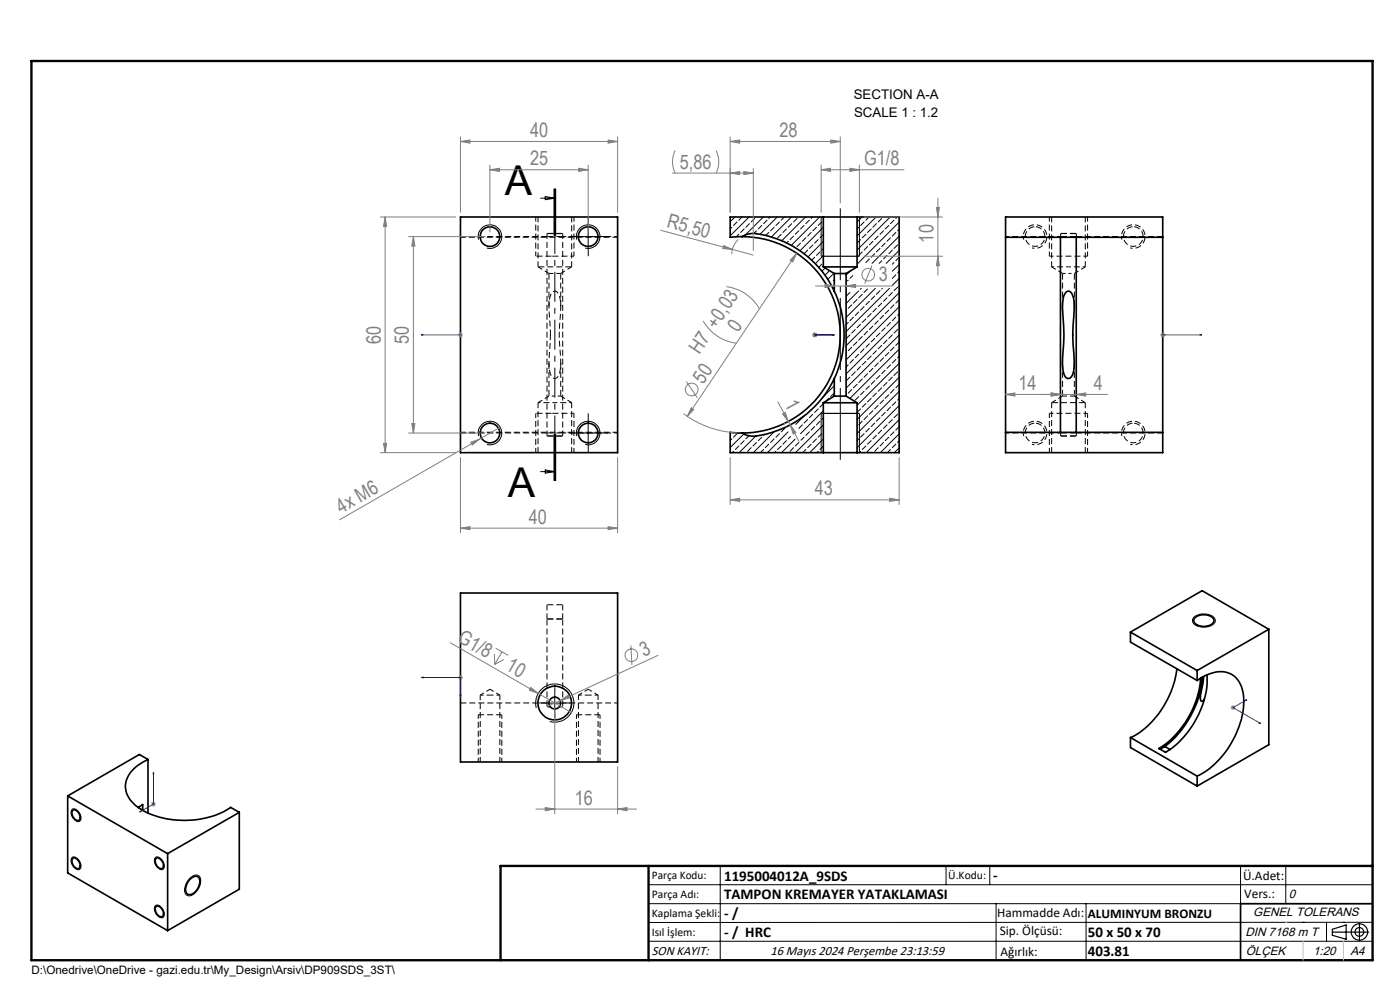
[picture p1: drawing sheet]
<svg xmlns="http://www.w3.org/2000/svg" width="297mm" height="210mm" viewBox="0 0 297 210" stroke-linecap="round" stroke-linejoin="round" font-family="sans-serif">
<g fill="none" stroke="#000" stroke-width=".35">
<path d="M97.7 46h33.3v50h-33.3zM157.4 50.2a5.1 5.1 0 0 1 4.2-.4 21.7 21.7 0 0 1 15.4 12M157.4 50.2a20.8 20.8 0 0 1 20.8 20.8 20.8 20.8 0 0 1-20.8 20.9M174.7 56.6h7.1M174.7 46h7.1M174.7 46h-19.8v4.3l2.5-.1M174.7 46v10.6M174.7 56.6l2.3 1.4M177 58h2.5M177 58v3.8M179.5 58v26M181.8 46h8.9v50h-8.9"/>
<path d="M181.8 46v10.6M181.8 56.6l-2.3 1.4M213.3 50.3v41.4M213.3 50.3v-4.3h33.4v4.3M213.3 50.3h33.4M225 50.3v41.4M228.3 50.3v41.4M246.7 50.3v41.4M177 61.8a21.6 21.6 0 0 1 0 18.5M226.1 62l.6-.2 .6 .4a5.9 5.9 0 0 1 .6 3.9l-.2 2.4a31.9 31.9 0 0 0 .1 6.6 10.6 10.6 0 0 1-.3 4.5 .87 .87 0 0 1-1.2 .6l-.1-.1a2.57 2.57 0 0 1-.7-1.7l-.1-1.2a62.5 62.5 0 0 0 0-12.1v-.8a3.4 3.4 0 0 1 .7-2.3zM157.4 91.9l-2.5-.2v4.3h19.8M174.7 85.4h7.1"/>
<path d="M174.7 96h7.1M174.7 85.4v10.6M177 84h2.5M177 80.3a21.4 21.4 0 0 1-17.4 12.2l-1.1-.2-1.1-.4M177 80.3v3.7M177 84l-2.3 1.4M179.5 84l2.3 1.4M181.8 85.4v10.6M213.3 91.7v4.3h33.4v-4.3M213.3 91.7h33.4M97.7 125.8h33.3v35.8h-33.3zM239.8 134.1v2.1l14.2 8.1"/>
<path d="M239.8 134.1l14.2 8.1M253.5 131a2.91 2.91 0 0 1 4 .4 1.28 1.28 0 0 1-1.3 1.4 2.59 2.59 0 0 1-2.9-.9v-.5zM269.2 133.5v24.5l-15.2 8.7M269.2 133.5l-15.2 8.7M269.2 133.5l-14.2-8.2-15.2 8.8M239.8 156.4v2.2l14.2 8.1M239.8 156.4l14.2 8.2M247.1 158.4l-.6 .3-.6 .1M247.1 158.4l1.1 .6M249.7 141.9a19.6 19.6 0 0 1-9.4 14.3l-.5 .2M254 144.3a7.3 7.3 0 0 1 7.1-1.4 6.4 6.4 0 0 1 2.7 6.5 19.4 19.4 0 0 1-9.3 15l-.5 .2M254 142.2v2.1"/>
<path d="M254.7 143.9a19.6 19.6 0 0 1-8.8 14.9M255 143.7a20.8 20.8 0 0 1-7.9 14.7M255.3 143.5l-.1 1.2a10 10 0 0 0-.5 3.8l.1 .2h.3l.4-.4M256 143.1a19 19 0 0 1-5.7 14.1l-2 1.8-1 .6-1.4-.8M14.4 168.8v16.4l21.2 12.2M14.4 168.8l21.2 12.3M15.4 171.9a1.05 1.05 0 0 1 1.5 .9 .7 .7 0 0 1 .2 .8 .7 .7 0 0 1-.7 .5 1.72 1.72 0 0 1-1-2.2zM29.3 171.3l1-.6v1.2M31.4 161.1a7.2 7.2 0 0 0-4.8 5.5 6.1 6.1 0 0 0 3.7 5.3 19.1 19.1 0 0 0 18.6-.6l1.9 1M31.4 161.1l-1.8-1.1-15.2 8.8M31.4 161.1v11.4M50.8 172.3l-15.2 8.8"/>
<path d="M50.8 172.3v16.3l-15.2 8.8M254 164.6v2.1M15.4 182.2a.96 .96 0 0 1 1.4 .6 .81 .81 0 0 1 .3 .9 .81 .81 0 0 1-.7 .5 1.7 1.7 0 0 1-1-2zM33.1 182.2a.96 .96 0 0 1 1.4 .6 .81 .81 0 0 1 .2 .9 .81 .81 0 0 1-.7 .5 1.7 1.7 0 0 1-.9-2zM33.2 192.3a1.47 1.47 0 0 1 1.3 2.1 1.44 1.44 0 0 1-1.3-2.1zM35.6 181.1v16.3M40.3 186.6a1.25 1.25 0 0 1 2-.3 2.77 2.77 0 0 1-2.3 3.5 1.3 1.3 0 0 1-.5-1.9zM291.2 191.7h-28v12"/>
<circle cx="103.9" cy="50.2" r="2.08"/>
<circle cx="124.8" cy="50.2" r="2.08"/>
<circle cx="103.9" cy="91.9" r="2.08"/>
<circle cx="124.8" cy="91.9" r="2.08"/>
<circle cx="117.7" cy="149.1" r="3.6"/>
<circle cx="117.7" cy="149.1" r="1.25"/>
</g>
<path d="M218.9 52.6a2.5 2.5 0 0 0 3.2-2.2 2.5 2.5 0 0 0-2.7-2.7 2.5 2.5 0 0 0-2.2 3.1M223.1 56.6h3.6M226.7 56.6h3.5M239.8 52.6a2.5 2.5 0 0 0 3.1-2.2 2.5 2.5 0 0 0-2.7-2.7 2.5 2.5 0 0 0-2.2 3.1M117.7 85.4h-3.6M121.3 85.4h-3.6M218.9 94.3a2.5 2.5 0 0 0 3.2-2.2 2.5 2.5 0 0 0-2.7-2.7 2.5 2.5 0 0 0-2.2 3.1M239.8 94.3a2.5 2.5 0 0 0 3.1-2.2 2.5 2.5 0 0 0-2.7-2.7 2.5 2.5 0 0 0-2.2 3.1" fill="none" stroke="#000" stroke-width=".21" stroke-dasharray="1.3 .6" stroke-dashoffset=".8" stroke-linecap="butt"/>
<g fill="none" stroke="#000" stroke-width=".21" stroke-dasharray="1.3 .6" stroke-dashoffset="-.1" stroke-linecap="butt">
<path d="M114.1 56.6h7.2M116 50.2h3.4M116 49.6h3.4M119.4 49.5h-3.4M228.3 50.2h-3.3M228.3 49.6h-3.3M228.3 49.5h-3.3M116 91.8h3.4M116 92.5h3.4M225 92.5h3.3M228.3 91.8h-3.3M228.3 92.5h-3.3"/>
<path d="M230.2 85.4h-7.1M116 131.3h3.4M116 131.3v18.6M116 128.3h3.4M119.4 131.3v18.6"/>
</g>
<path d="M225.4 58h1.3M226.7 58h1.2M117.7 84h-1.2M119 84h-1.3" fill="none" stroke="#000" stroke-width=".21" stroke-dasharray="1.3 .6" stroke-dashoffset=".6" stroke-linecap="butt"/>
<g fill="none" stroke="#000" stroke-width=".21" stroke-dasharray="1.3 .6" stroke-dashoffset=".3" stroke-linecap="butt">
<path d="M113.7 46v8.3M116.5 58h2.5M121.8 54.3v-8.3M222.6 46v8.3M225 50.2v-.7M228.3 50.2v-.7M230.7 54.3v-8.3M113.7 87.7v8.3M121.8 96v-8.3M222.6 87.7v8.3M225 91.8v.7M227.9 84h-2.5"/>
<path d="M228.3 91.8v.7M230.7 96v-8.3"/>
</g>
<g fill="none" stroke="#000" stroke-width=".21" stroke-dasharray="1.3 .6" stroke-dashoffset=".1" stroke-linecap="butt">
<path d="M114.1 46v10.6M116 49.6v42.9M119.4 49.6v42.9M121.3 56.6v-10.6M223.1 46v10.6M230.2 56.6v-10.6M116.8 71l-.2-3.7a11.3 11.3 0 0 1 .3-4.9l.3-.5 .4-.2a1.09 1.09 0 0 1 1.1 1.2 11.1 11.1 0 0 1 .2 4 53.5 53.5 0 0 0 .1 10.3 4.1 4.1 0 0 1-.8 2.9l-.4 .2a1.09 1.09 0 0 1-1.1-1.2 11.1 11.1 0 0 1-.2-4l.3-4.1M114.1 85.4v10.6M121.3 96v-10.6M223.1 85.4v10.6M230.2 96v-10.6M116 128.3v3"/>
<path d="M119.4 128.3v3M101.5 151.6h5M122.3 151.6h5"/>
</g>
<g fill="none" stroke="#000" stroke-width=".21" stroke-dasharray="1.3 .6" stroke-dashoffset=".2" stroke-linecap="butt">
<path d="M114.1 56.6l2.4 1.4M119 58l2.3-1.4M131 50.3h-33.3M223.1 56.6l2.3 1.4M227.9 58l2.3-1.4M97.7 91.7h33.3M116.5 84l-2.4 1.4M121.3 85.4l-2.3-1.4M225.4 84l-2.3 1.4M230.2 85.4l-2.3-1.4M101.9 147.4v14.2M122.7 147.4v14.2"/>
<path d="M106 161.6v-14.2M126.9 161.6v-14.2"/>
</g>
<g fill="none" stroke="#000" stroke-width=".21" stroke-dasharray="1.3 .6" stroke-linecap="butt">
<path d="M116 49.5v.1M116 50.2h-18.3M116.5 58v7.1M117.7 54.3h-.5M119.4 49.5v.1M225 50.3v-.1M225.4 58v7.1M228.3 50.3v-.1M246.7 50.2h-18.4M116.5 77v7M119 65.1v-7.1M225.4 76.9v7.1"/>
<path d="M227.9 65.1v-7.1M97.7 91.8h18.3M117.7 87.7h-.5M119 84v-7.1M225 91.8v-.1M227.9 84v-7M228.3 91.8v-.1M228.3 91.8h18.4M97.7 149.1h18.3"/>
</g>
<path d="M121.8 54.3h-4.1M131 50.2h-11.6M225 50.2h-11.7M119.4 91.8h11.6M121.8 87.7h-4.1M213.3 91.8h11.7M104 147.4h-2.1M106 147.4h-2M119.4 149.1h11.6M124.8 147.4h-2.1M126.9 147.4h-2.1" fill="none" stroke="#000" stroke-width=".21" stroke-dasharray="1.3 .6" stroke-dashoffset=".5" stroke-linecap="butt"/>
<path d="M230.7 54.3h-8.1M230.7 87.7h-8.1M101.5 151.6v10M104 146.2l-2.1 1.2M106 147.4l-2-1.2M116 149.9h.8M118.6 149.9h.8M122.3 151.6v10M124.8 146.2l-2.1 1.2M126.9 147.4l-2.1-1.2M106.5 161.6v-10M127.3 161.6v-10" fill="none" stroke="#000" stroke-width=".21" stroke-dasharray="1.3 .6" stroke-dashoffset=".4" stroke-linecap="butt"/>
<g fill="none" stroke="#000" stroke-width=".21">
<path d="M101.5 50.8a2.49 2.49 0 0 1 2.2-3.1 2.49 2.49 0 0 1 2.7 2.7 2.49 2.49 0 0 1-3.1 2.2M114.7 42h3M115.7 41.7l2 .3-2 .4zM117.5 40v10M117.7 40v10M117.9 40v10M122.3 50.8a2.5 2.5 0 0 1 2.2-3.1 2.5 2.5 0 0 1 2.7 2.7 2.5 2.5 0 0 1-3.1 2.2M122.7 50.2h4.2M124.8 48.1v4.2M155.3 48.2l-.4 .3M155.9 46l-1 1M156.4 47.1l-.8 .7"/>
<path d="M156.7 49.7l-.5 .5M157.4 46l-.7 .7M157.9 48.6l-.8 .7M158.9 46l-4 4M159 47.4l-.8 .8M160.1 46.3l-.8 .8M160.5 49l-.6 .5M161.6 47.8l-.7 .8M161.9 46l-3.8 3.9M162.7 46.7l-.7 .7M163.1 49.3l-.6 .6M163.4 46l-.3 .3"/>
<path d="M164.2 48.2l-.7 .8M164.9 46l-3.7 3.7M165.3 47.1l-.7 .7M165.7 49.7l-.7 .7M166.4 46l-.7 .7M166.8 48.6l-.7 .7M167.2 51.2l-.3 .3M167.9 46l-4.2 4.3M168 47.4l-.8 .8M168.3 50.1l-.7 .7M169.1 46.3l-.8 .8M169.5 49l-.8 .7"/>
<path d="M169.8 51.6l-.7 .7M170.6 47.8l-.8 .8M170.9 46l-5.1 5.1M171 50.4l-.8 .8M171.3 53l-.7 .8M171.7 46.7l-.7 .7M172.1 49.3l-.8 .8M172.4 46l-.3 .3M172.4 52l-.7 .7M172.8 54.6l-.6 .6M173.2 48.2l-.8 .8M173.6 50.8l-.8 .8"/>
<path d="M173.9 46l-6 6.1M174 53.4l-.8 .8M174.2 46v8.4M174.3 47.1l-.7 .7M174.3 56l-.6 .7M174.7 48.2l-5 5M174.7 51.2l-3.3 3.3M174.7 54.2l-1.7 1.7M174.7 49.7l-.7 .7M174.7 52.7l-.4 .3M175 56.9l-.7 .6M175.8 57.6l-.7 .7"/>
<path d="M176.9 58l-1.3 1.3M177 59.4l-.2 .2M180 59.4l-.2 .2M180.4 57.5l-.9 .9M180.9 58.5l-.6 .5M182.2 48.2l-.4 .4M182.3 46v8.4M182.6 50.8l-.8 .8M182.9 46l-1.1 1.1M182.9 53.4l-.7 .8M183.3 47.1l-.7 .7M183.7 49.7l-.8 .7"/>
<path d="M184 52.3l-.7 .7M184.4 46l-.7 .7M184.4 54.9l-.7 .8M184.8 48.6l-.8 .7M185.2 51.2l-.8 .8M185.6 53.8l-.8 .8M185.8 46l-4 4.1M185.9 47.4l-.7 .8M186.3 50.1l-.7 .7M186.7 52.7l-.8 .7M187 46.3l-.7 .8M187 55.3l-.5 .6"/>
<path d="M187.4 49l-.7 .7M187.8 51.6l-.8 .7M188.2 54.2l-.8 .7M188.6 47.8l-.8 .8M188.8 46l-7 7M188.9 50.4l-.7 .8M189.3 53l-.7 .8M189.7 46.7l-.8 .7M189.7 55.7l-.4 .3M190 58.3l-.7 .7M190 49.3l-.7 .8M190.4 46l-.4 .3"/>
<path d="M190.4 52l-.7 .7M190.7 57.6l-.3 .3M190.7 47.1l-8.7 8.8M190.7 53.1l-2.7 2.8M190.7 48.6l-.3 .4M190.7 54.6l-.7 .7M190.7 50.1l-5.7 5.8M190.7 56.1l-1.4 1.4M190.7 59.1l-1.4 1.4M179.6 74.8l-.1 .1M179.6 65.8l-.1 .1M180 68.4l-.5 .5"/>
<path d="M180 77.4l-.5 .4M180.3 71l-.7 .8M180.3 62l-.7 .8M180.7 73.7l-.7 .7M180.7 64.7l-.7 .7M181 76.3l-.7 .7M181 67.3l-.7 .7M181.4 69.9l-.7 .8M181.4 78.9l-.7 .7M181.8 63.5l-.8 .8M181.8 72.5l-.8 .8M182.1 61.7l-2.6 2.7"/>
<path d="M182.2 66.2l-.8 .7M182.2 75.1l-.8 .8M182.6 68.8l-.8 .7M182.6 77.7l-.8 .8M182.7 61.2l-.2 .2M182.9 71.4l-.7 .7M182.9 62.4l-.7 .8M183.3 65l-.7 .8M183.3 74l-.7 .8M183.7 67.7l-.8 .7M183.7 76.7l-.8 .7M184 79.3l-.7 .7"/>
<path d="M184 61.3l-.7 .7M184 70.3l-.7 .7M184.4 63.9l-.7 .8M184.4 72.9l-.7 .8M184.8 66.5l-.8 .8M184.8 75.5l-.8 .8M185.2 69.2l-.8 .7M185.2 78.1l-.8 .8M185.6 62.8l-.8 .7M185.6 71.8l-.8 .7M185.7 61.2l-6.2 6.1M185.9 74.4l-.7 .7"/>
<path d="M185.9 65.4l-.7 .8M186.3 68l-.7 .8M186.3 77l-.7 .7M186.7 61.7l-.8 .7M186.7 70.7l-.8 .7M186.7 79.6l-.8 .8M187 64.3l-.7 .7M187 73.3l-.7 .7M187.2 61.2l-.2 .1M187.4 66.9l-.7 .8M187.4 75.9l-.7 .8M187.8 69.5l-.8 .8"/>
<path d="M187.8 78.5l-.8 .8M188.2 63.2l-.8 .7M188.2 72.1l-.8 .8M188.6 65.8l-.8 .7M188.6 74.8l-.8 .7M188.7 61.2l-9.2 9.1M188.9 77.4l-.7 .7M188.9 68.4l-.7 .8M189.3 62l-.7 .8M189.3 71l-.7 .8M189.7 64.7l-.8 .7M189.7 73.7l-.8 .7"/>
<path d="M190 76.3l-.7 .7M190 67.3l-.7 .7M190.4 78.9l-.7 .7M190.4 60.9l-.7 .8M190.4 69.9l-.7 .8M190.7 62.1l-11.2 11.2M190.7 65.1l-11.2 11.2M190.7 68.1l-11.2 11.2M190.7 71.1l-11.2 11.2M190.7 74.1l-10.4 10.4M190.7 63.6l-.7 .7M190.7 66.6l-.3 .3"/>
<path d="M190.7 72.6l-.7 .7M190.7 75.6l-.3 .3M190.7 77.1l-8.9 8.9M101.5 92.5a2.5 2.5 0 0 1 2.3-3.1 2.5 2.5 0 0 1 2.6 2.7 2.5 2.5 0 0 1-3.1 2.2M115.7 99.7l2 .3-2 .4zM117.5 92v10M117.7 92v10M117.9 92v10zM122.3 92.5a2.51 2.51 0 0 1 2.3-3.1 2.51 2.51 0 0 1 2.7 2.7 2.51 2.51 0 0 1-3.2 2.2M122.7 91.9h4.2M124.8 89.8v4.1M155.1 91.7l-.2 .2"/>
<path d="M155.3 93.1l-.4 .3M155.6 95.7l-.3 .3M156.4 92l-.8 .7M156.7 94.6l-.7 .7M157.8 92.1l-2.9 2.8M157.9 93.5l-.8 .7M158.9 92.5l-.7 .6M159.3 95l-.7 .7M160.3 92.5l-3.5 3.5M160.5 93.9l-.8 .7M161.6 92.7l-.7 .8M162 95.3l-.7 .7"/>
<path d="M162.2 92.2l-.2 .1M163.1 94.2l-.8 .8M164.2 93.1l-.7 .8M164.3 91.6l-4.5 4.4M164.6 95.7l-.3 .3M165.3 92l-.7 .7M165.7 94.6l-.7 .7M166.5 90.9l-.8 .7M166.8 93.5l-.7 .7M167.2 91.6l-4.4 4.4M167.7 92.6l-.5 .5M168.3 95l-.7 .7"/>
<path d="M168.7 93.2l-2.9 2.8M169.5 93.9l-.8 .7M170.2 90.1l-.7 .8M170.6 92.7l-.7 .7M170.6 88.2l-1.8 1.8M171 95.3l-.7 .7M171.3 89l-.7 .7M171.7 91.6l-.7 .7M172.1 94.2l-.8 .8M172.4 87.9l-.7 .7M172.8 90.5l-.7 .7M173.2 93.1l-.8 .8"/>
<path d="M173.6 86.7l-.8 .8M173.6 95.7l-.3 .3M174 89.4l-.8 .7M174.2 87.7v8.3M174.3 92l-.7 .7M174.7 90.1l-5.9 5.9M174.7 93.1l-2.9 2.9M174.7 85.6l-.7 .8M174.7 88.6l-.4 .4M174.7 94.6l-.7 .7M174.7 87.1l-4.9 4.9M175.8 84.5l-.6 .6"/>
<path d="M177 83.4l-.8 .7M177 81.8l-2.4 2.4M177 80.3v.1M179.6 83.7l-.1 .1M180.3 80l-.7 .7M180.7 82.6l-.7 .8M181.8 81.5l-.8 .8M182.2 84.1l-.8 .8M182.2 93.1l-.4 .4M182.3 87.7v8.3M182.6 86.7l-.8 .8M182.6 95.7l-.4 .3"/>
<path d="M182.9 80.4l-.7 .7M182.9 89.4l-.7 .7M183.3 83l-.7 .7M183.3 92l-.7 .7M183.7 85.6l-.8 .8M183.7 94.6l-.8 .7M184 88.2l-.7 .8M184.4 81.9l-.7 .7M184.4 90.9l-.7 .7M184.8 84.5l-.8 .8M184.8 93.5l-.8 .7M185.2 87.1l-.8 .8"/>
<path d="M185.6 80.7l-.8 .8M185.6 89.7l-.8 .8M185.9 83.4l-.7 .7M185.9 92.3l-.7 .8M186.3 86l-.7 .7M186.3 95l-.7 .7M186.7 88.6l-.8 .8M187 82.3l-.7 .7M187 91.2l-.7 .8M187.4 84.9l-.7 .7M187.4 93.9l-.7 .7M187.8 87.5l-.8 .7"/>
<path d="M188.2 81.1l-.8 .8M188.2 90.1l-.8 .8M188.6 83.7l-.8 .8M188.6 92.7l-.8 .8M188.9 86.4l-.7 .7M188.9 95.3l-.7 .7M189.3 80l-.7 .7M189.3 89l-.7 .7M189.7 82.6l-.8 .8M189.7 91.6l-.8 .7M190 85.3l-.7 .7M190 94.2l-.7 .8"/>
<path d="M190.4 87.9l-.7 .7M190.7 80l-8.9 9M190.7 83l-8.9 9M190.7 86l-8.9 9M190.7 89l-6.9 7M190.7 92l-3.9 4M190.7 95l-1 1M190.7 81.6l-.7 .7M190.7 84.6l-.3 .3M190.7 90.5l-.7 .7M190.7 93.5l-.3 .4M114.7 100h3"/>
<path d="M253.2 131a3.4 3.4 0 0 1 4.4 .1 1.09 1.09 0 0 1-.8 1.7 3.3 3.3 0 0 1-3.7-.7l-.1-.6zM113.8 150.2a4.1 4.1 0 0 1 3.6-5.1 4.1 4.1 0 0 1 4.3 4.4 4.1 4.1 0 0 1-5.1 3.6M115.6 149.1h4.2M117.7 147.1v4.1M15.2 171.8a1.05 1.05 0 0 1 1.6 .6 1.25 1.25 0 0 1-.1 1.9 1.85 1.85 0 0 1-1.5-2.5zM15.2 182a1.05 1.05 0 0 1 1.6 .6 1.3 1.3 0 0 1-.1 1.9 1.9 1.9 0 0 1-1.5-2.5zM32.8 192.3a.88 .88 0 0 1 1.5 .3 1.35 1.35 0 0 1 .1 2.1 1.93 1.93 0 0 1-1.6-2.4zM32.9 182a1.05 1.05 0 0 1 1.6 .6 1.3 1.3 0 0 1-.1 1.9 1.9 1.9 0 0 1-1.5-2.5zM40 186.5a1.64 1.64 0 0 1 2.3-.6 3.1 3.1 0 0 1-2.3 4.1 1.36 1.36 0 0 1-.7-2zM137.6 187.7h153.6M137.6 191.7h153.6M137.6 199.7h153.6"/>
<path d="M152.8 183.7v20M200.7 183.7v4M210 183.7v4M211.3 191.7v12M230.4 191.7v12M263.2 183.7v20M272.8 183.7v8M276.4 195.6h.1M281.4 195.6v4.1M285 195.6h.1M291.2 195.6l-153.6 .1"/>
</g>
<path d="M117.2 54.3h-3.5M219.6 48.1a2.08 2.08 0 0 1 1.9 3 2.08 2.08 0 0 1-3.6 .3 2.08 2.08 0 0 1 1.3-3.3h.4M240.4 48.1a2.08 2.08 0 0 1 1.9 3 2.08 2.08 0 0 1-3.5 .3 2.08 2.08 0 0 1 1.2-3.3h.4M117.2 87.7h-3.5M219.6 89.8a2.08 2.08 0 0 1 1.9 3 2.08 2.08 0 0 1-3.6 .3 2.08 2.08 0 0 1 1.3-3.3h.4M240.4 89.8a2.08 2.08 0 0 1 1.9 3 2.08 2.08 0 0 1-3.5 .3 2.08 2.08 0 0 1 1.2-3.3h.4" fill="none" stroke="#000" stroke-width=".21" stroke-dasharray="1.3 .6" stroke-dashoffset="-.2" stroke-linecap="butt"/>
<g fill="none" stroke="#808080" stroke-width=".21">
<path d="M97.7 30l2-.3v.7zM97.7 29v16M97.7 30h33.3M103.9 36l2-.3v.7zM103.9 35v14.2M103.9 36h20.9M122.8 35.7l2 .3-2 .4zM124.8 35v14.2M129 29.7l2 .3-2 .4zM131 29v16M142.7 36.7h17.1M143.2 31.9l-.1 .3a5.3 5.3 0 0 0 .1 4.5"/>
<path d="M151.9 31.9a5.4 5.4 0 0 1 0 4.8M154.9 30l2-.3v.7zM154.9 29v16M154.9 30h23.4M154.9 36.7l2-.3v.6zM157.8 36.4l2 .3-2 .3zM159.8 35.7v17.4M174.2 36l2-.3v.7zM174.2 36h17.6M174.2 35v10M176.2 29.7l2.1 .3-2.1 .4zM178.3 29v14"/>
<path d="M180.3 35.7l2 .3-2 .4zM182.3 35v10M80.7 46h16M81.7 46v50M81.7 46l.3 2h-.6zM86.7 50.2h16.2M87.7 50.2v41.7M87.7 50.2l.3 2h-.7zM140.2 48.9l15.2 4M153.5 52.1l1.9 .8-2-.2zM155.4 52.9l4.4 1.2M156.6 50.8a4.4 4.4 0 0 0-1.4 3.1"/>
<path d="M169 53.7l-23.2 34.6M169 53.7l-.8 1.9-.6-.4zM183.3 46h16.7M183.3 54.4h16.7M185 56.3l-1.6 3.9M198.6 44h.7l-.3 2zM199 42v16.4M199 54.4l.3 2h-.7zM97.2 71h1M97.3 70.7l.7 .7M97.7 70.5v1M98 70.7l-.7 .7"/>
<path d="M149.2 68.1a9.4 9.4 0 0 0 7 4.7M154.1 60.8a9.5 9.5 0 0 1 7 4.7M172.3 71h1M172.5 70.7l.7 .7M172.8 70.5v1M173 60.7h16.3M173.2 70.7l-.7 .7M175 60.3l2 .4-2 .3zM179.5 60.7l2-.4v.7zM246.1 71h1.1M246.3 70.7l.7 .7M246.7 70.5v1"/>
<path d="M247 70.7l-.7 .7M80.7 96h16M81.4 94h.6l-.3 2zM86.7 91.9h16.2M87.3 89.8h.7l-.3 2.1zM97.7 97v16M99.9 93.8l1.9-.7-1.6 1.3zM101.8 93.1l-29.8 17.2M106.1 90.6l-4.3 2.5M131 97v16M145 87.8a21.2 21.2 0 0 0 11.4 4M145.6 80.9l2.3 3.4"/>
<path d="M146.6 86.5l.6 .3-1.4 1.5zM154.9 97v10M165 85.3l2.2 4.1M166 87.8l.6-.3 .6 1.9zM166.3 89.9h.1M166.8 90.6h.1M167.2 89.4l.4 .7M167.6 90.1l1.2 1.6-.5 .4zM167.6 90.1l1.9 3.6M190.7 97v10M213.3 83.7l2-.3v.6zM213.3 83.7h21.6"/>
<path d="M223 83.4l2 .3-2 .3zM228.3 83.7l2-.3v.6zM97.7 112l2-.3v.7zM97.7 112h33.3M129 111.7l2 .3-2 .4zM154.9 106l2-.3v.7zM154.9 106h35.8M188.7 105.7l2 .3-2 .4zM95.5 136.3l25.7 14.9M104.9 138.7l.1 2.2M105.2 137.5l2.6 1.5M106.5 138.3l-1.5 2.6"/>
<path d="M106.9 139.9l-1.9 1M133.8 136.9l.3 4.2M139.6 139l-20.8 9.6M97.2 143.7h1M97.3 143.4l.7 .7M97.7 143.2v1M98 143.4l-.7 .7M112.6 145.8l1.6 1.3-1.9-.7zM117.7 150.1v22.5M118.8 148.6l1.7-1.1 .3 .6zM118.8 148.6l-2.2 1M261.1 150.1h1"/>
<path d="M261.2 149.7l.7 .8M261.6 149.6v1M261.9 149.7l-.7 .8M32.1 170.6h1M32.2 170.2l.7 .7M32.6 170.1v1M32.9 170.2l-.7 .7M113.7 171.6h21.3M115.7 171.3l2 .3-2 .4zM131 171.6l2-.3v.7zM131 162.6v10"/>
<circle cx="184.2" cy="58.3" r="1.34"/>
<circle cx="146.8" cy="82.6" r="1.34"/>
<circle cx="134" cy="139" r="1.35"/>
</g>
<g fill="none" stroke="#000" stroke-width=".25">
<path d="M174.2 54.4h8.1M174.2 87.7h8.1M282.6 197.7h7.8M282.6 197.1l3-.9v3l-3-.8zM288.4 195.8v3.8M106.2 203.7h185"/>
<circle cx="288.4" cy="197.7" r="1.74"/>
<circle cx="288.4" cy="197.7" r=".93"/>
</g>
<g fill="none" stroke="#00f" stroke-width=".21">
<path d="M89.4 71h.4h-.4M89.4 71h8.3M97.6 71h.2zM97.7 71h.1M172.7 71h.2zM172.8 71h4.2M172.8 71h.1M177 71h-.4h.4M246.6 71h.2zM246.7 71h.1M246.7 71h8.3M255 71h-.4h.4"/>
<path d="M89.4 143.7l.4-.1v.2zM89.4 143.7h8.3v4.2M97.6 147.5h.2l-.1 .4zM264.2 148.5l.3-.1-.2 .2zM264.5 148.4l-2.9 1.7 5.8 3.4M267.1 153.4l.1-.1 .2 .2zM29.6 172.3l.3-.3v.2zM32.6 163.8v.3l-.1 .1zM32.6 163.8v6.8l-3 1.7"/>
</g>
<path d="M122.7 50.2h-2.1M124.8 48.1v-2.1M124.8 52.3v2M126.9 50.2h2.1M122.7 91.8h-2.1M124.8 89.8v-2.1M124.8 93.9v2.1M126.9 91.8h2.1M115.6 149.1h-1.2M117.7 147v-1.2M117.7 151.2v1.2M119.8 149.1h1.2" fill="none" stroke="#000" stroke-width=".21" stroke-dasharray="15.2 1.3 1.3 1.3" stroke-linecap="butt"/>
<path d="M178.3 97.7v-53.7" fill="none" stroke="#000" stroke-width=".21" stroke-dasharray="15.2 1.3 1.3 1.3" stroke-dashoffset="-.2" stroke-linecap="butt"/>
<path d="M117.7 40v62" fill="none" stroke="#000" stroke-width=".21" stroke-dasharray="6.3 1.3 1.3 1.3" stroke-dashoffset="2.7" stroke-linecap="butt"/>
<path d="M6.7 12.9h284.5v190.8h-284.5zM137.6 183.7v20M291.2 183.7h-185v20" fill="none" stroke="#000" stroke-width=".5"/>
<path d="M276.4 199.7v4M285 199.7v4" fill="none" stroke="#c0c0c0" stroke-width=".21"/>
<path d="M272.8 195.6h.1" fill="none" stroke="#c0c0c0" stroke-width=".25"/>
<g fill="#00f">
<path d="M29.6 172.3l.3-.1v-.2zM32.6 163.8l-.1 .4 .1-.1zM97.6 71h.2zM89.4 71h.4z"/>
<path d="M246.6 71h.2zM254.6 71h.4z"/>
<path d="M264.2 148.5l.1 .1 .2-.2zM267.1 153.4l.3 .1-.2-.2zM176.6 71h.4zM172.7 71h.2zM176.6 71h.4zM172.7 71h.2z"/>
<path d="M97.6 147.5l.1 .4 .1-.4zM89.4 143.7l.4 .1v-.2z"/>
</g>
<g fill="#808080">
<path d="M112.6 145.8l1.6 1.3-1.9-.7z"/>
<path d="M153.5 52.1l1.9 .8-2-.2z"/>
<path d="M118.8 148.6l1.7-1.1 .3 .6z"/>
<path d="M99.9 93.8l1.9-.7-1.6 1.3z"/>
<path d="M223 83.4l2 .3-2 .3zM213.3 83.7l2-.3v.6z"/>
<path d="M176.2 29.7l2.1 .3-2.1 .4zM154.9 30l2-.3v.7z"/>
<path d="M97.7 30l2-.3v.7zM129 29.7l2 .3-2 .4z"/>
<path d="M103.9 36l2-.3v.7zM122.8 35.7l2 .3-2 .4z"/>
<path d="M188.7 105.7l2 .3-2 .4zM154.9 106l2-.3v.7z"/>
<path d="M157.8 36.4l2 .3-2 .3zM154.9 36.7l2-.3v.6z"/>
<path d="M129 111.7l2 .3-2 .4zM97.7 112l2-.3v.7z"/>
<path d="M169 53.7l-1.4 1.5 .6 .4zM146.6 86.5l-.8 1.8 1.4-1.5z"/>
<path d="M198.6 44h.7l-.3 2zM199 54.4l.3 2h-.7z"/>
<path d="M87.7 50.2l.3 2h-.7zM87.3 89.8h.7l-.3 2.1zM81.7 46l.3 2h-.6zM81.4 94h.6l-.3 2z"/>
<path d="M166 87.8l.6-.3 .6 1.9zM167.6 90.1l1.2 1.6-.5 .4z"/>
<path d="M115.7 171.3l2 .3-2 .4zM131 171.6l2-.3v.7zM223 83.4l2 .3-2 .3zM228.3 83.7l2-.3v.6z"/>
<path d="M174.2 36l2-.3v.7zM180.3 35.7l2 .3-2 .4zM175 60.3l2 .4-2 .3zM179.5 60.7l2-.4v.7z"/>
</g>
<g font-size="8.7">
<text x="107.1" y="41.4">A</text>
<text x="107.7" y="105.5">A</text>
</g>
<g font-size="4.2" fill="#808080">
<text x="112.4" y="29.1">40</text>
<text x="165.3" y="29.1">28</text>
<text x="112.4" y="35.1">25</text>
<text x="144.2" y="35.8">5,86</text>
<text x="183.3" y="35.1">G1/8</text>
<text x="141.3" y="48.2" transform="rotate(15 141.3 48.2)">R5,50</text>
<text x="198" y="51.5" transform="rotate(-90 198 51.5)">10</text>
<text x="186.4" y="59.7">3</text>
<text x="156.6" y="70.6" transform="rotate(-56 156.6 70.6)">0</text>
<text x="80.8" y="72.9" transform="rotate(-90 80.8 72.9)">60</text>
<text x="86.8" y="72.9" transform="rotate(-90 86.8 72.9)">50</text>
<text x="148.4" y="75.2" transform="rotate(-56 148.4 75.2)">H7 +0,03</text>
<text x="149.2" y="81.6" transform="rotate(-56 149.2 81.6)">50</text>
<text x="216.1" y="82.7">14</text>
<text x="232.1" y="82.7">4</text>
<text x="166.3" y="85.6" transform="rotate(62 166.3 85.6)">1</text>
<text x="172.9" y="105.1">43</text>
<text x="72.4" y="109" transform="rotate(-30 72.4 109)">4x M6</text>
<text x="112.2" y="111.1">40</text>
<text x="96.9" y="136" transform="rotate(30 96.9 136)">G1/8</text>
<text x="107.1" y="141.9" transform="rotate(30 107.1 141.9)">10</text>
<text x="136.6" y="139.4" transform="rotate(-25 136.6 139.4)">3</text>
<text x="121.9" y="170.7">16</text>
</g>
<g font-size="3.2">
<text x="153.6" y="186.8">1195004012A_9SDS</text>
<text x="153.6" y="190.8">TAMPON KREMAYER YATAKLAMASI</text>
<text x="210.7" y="186.6">-</text>
<text x="153.6" y="194.8">- /</text>
<text x="153.6" y="198.8">- / HRC</text>
<text x="230.8" y="198.7">50 x 50 x 70</text>
<text x="230.8" y="202.8">403.81</text>
</g>
<g font-size="2.8">
<text x="181.1" y="21">SECTION A-A</text>
<text x="181.2" y="24.8">SCALE 1 : 1.2</text>
<text x="263.7" y="186.7">Ü.Adet:</text>
<text x="263.9" y="190.5">Vers.:</text>
<text x="211.5" y="194.5">Hammadde Adı:</text>
<text x="230.8" y="194.7">ALUMINYUM BRONZU</text>
<text x="138.3" y="202.6">SON KAYIT:</text>
<text x="163.4" y="202.6">16 Mayıs 2024 Perşembe 23:13:59</text>
<text x="212.1" y="198.4">Sip. Ölçüsü:</text>
<text x="212.2" y="202.7">Ağırlık:</text>
</g>
<g font-size="2.6">
<text x="273.4" y="190.4">0</text>
<text x="265.9" y="194.4">GENEL TOLERANS</text>
<text x="264.2" y="198.5">DIN 7168 m T</text>
<text x="264.3" y="202.6">ÖLÇEK</text>
<text x="278.5" y="202.6">1:20</text>
<text x="286.5" y="202.6">A4</text>
</g>
<g font-size="2.5">
<text x="138.3" y="186.4">Parça Kodu:</text>
<text x="138.3" y="190.5">Parça Adı:</text>
<text x="201.2" y="186.5">Ü.Kodu:</text>
<text x="138.3" y="194.5">Kaplama Şekli:</text>
<text x="138.3" y="198.6">Isıl İşlem:</text>
<text x="6.7" y="206.7">D:\Onedrive\OneDrive - gazi.edu.tr\My_Design\Arsiv\DP909SDS_3ST\</text>
</g>
</svg>
